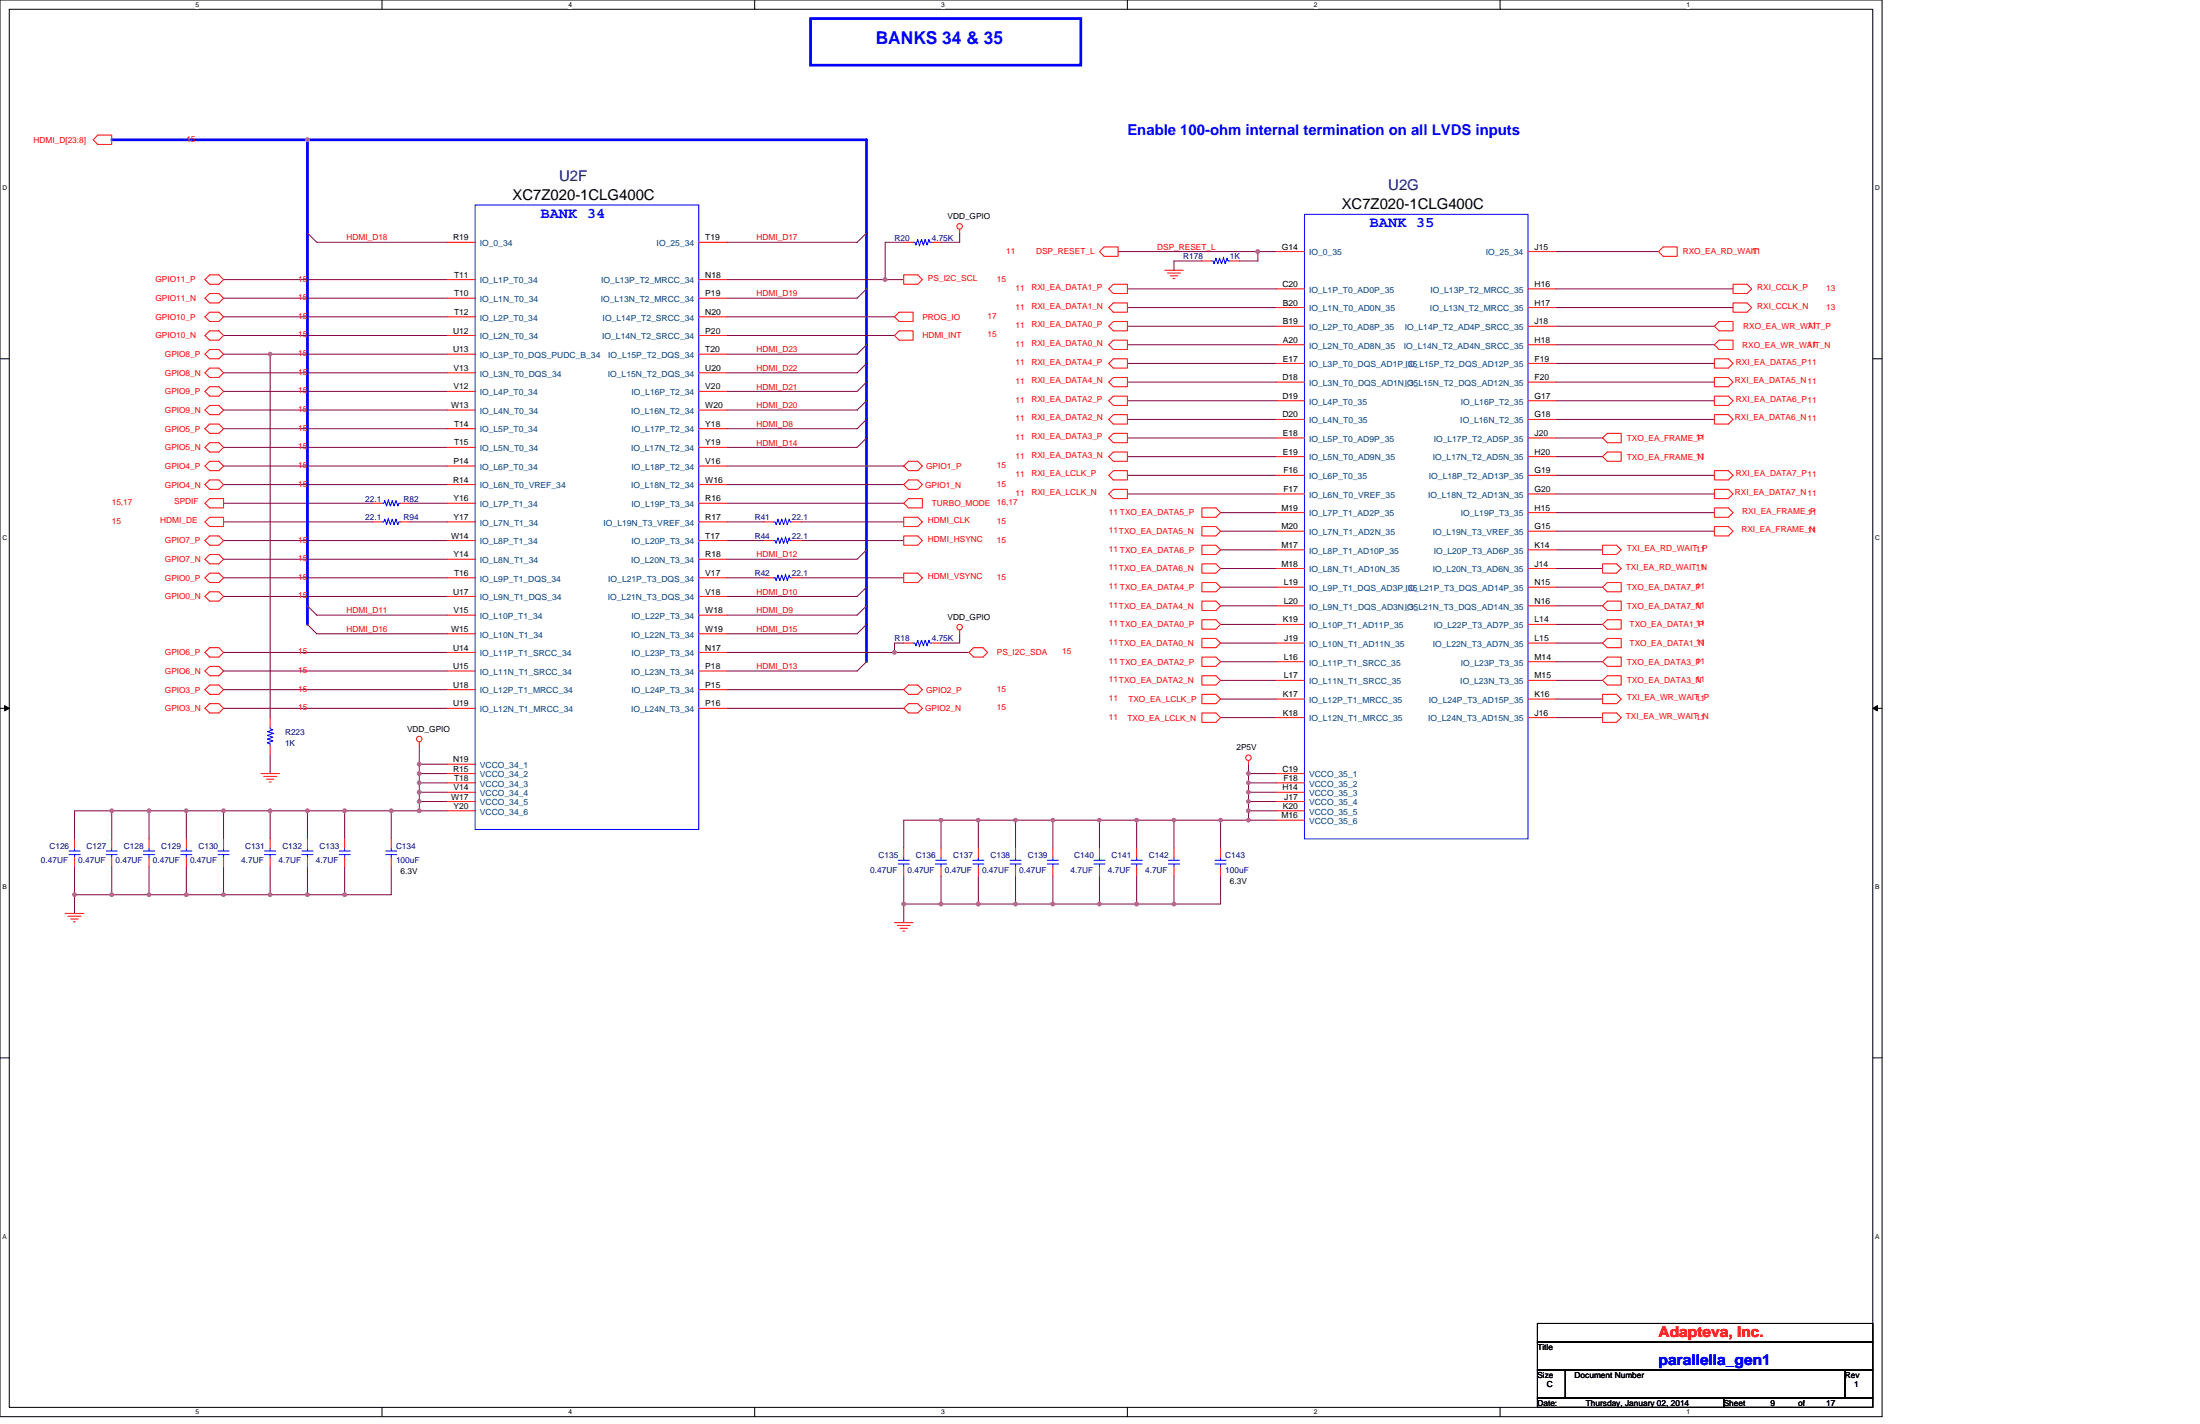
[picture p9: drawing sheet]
<svg xmlns="http://www.w3.org/2000/svg" width="432mm" height="279mm" viewBox="0 0 432 279" stroke-linecap="round" stroke-linejoin="round" font-family="sans-serif">
<path d="M0 0h369.4v278h-369.4zM1.8 1.8h365.8v274.3h-365.8z" fill="none" stroke="#000" stroke-width=".2"/>
<g fill="#fff">
<path d="M38.4 .2h.7v1.5h-.7z"/>
<path d="M38.4 276.3h.7v1.5h-.7z"/>
</g>
<path d="M75 0v1.8M75 276.1v1.9" fill="none" stroke="#000" stroke-width=".2"/>
<g fill="#fff">
<path d="M111.5 .2h.8v1.5h-.8z"/>
<path d="M111.5 276.3h.8v1.5h-.8z"/>
</g>
<path d="M148.1 0v1.8M148.1 276.1v1.9" fill="none" stroke="#000" stroke-width=".2"/>
<g fill="#fff">
<path d="M184.7 .2h.7v1.5h-.7z"/>
<path d="M184.7 276.3h.7v1.5h-.7z"/>
</g>
<path d="M221.3 0v1.8M221.3 276.1v1.9" fill="none" stroke="#000" stroke-width=".2"/>
<g fill="#fff">
<path d="M257.9 .2h.7v1.5h-.7z"/>
<path d="M257.9 276.3h.7v1.5h-.7z"/>
</g>
<path d="M294.4 0v1.8M294.4 276.1v1.9" fill="none" stroke="#000" stroke-width=".2"/>
<g fill="#fff">
<path d="M331 .2h.7v1.5h-.7z"/>
<path d="M331 276.3h.7v1.5h-.7z"/>
<path d="M.5 36.1h.9v1.5h-.9z"/>
<path d="M368 36.1h1v1.5h-1z"/>
<path d="M.5 104.7h.9v1.5h-.9z"/>
<path d="M368 104.7h1v1.5h-1z"/>
</g>
<path d="M0 70.4h1.8M367.6 70.4h1.8" fill="none" stroke="#000" stroke-width=".2"/>
<g fill="#fff">
<path d="M.5 173.3h.8v1.4h-.8z"/>
<path d="M368 173.3h.9v1.4h-.9z"/>
</g>
<path d="M0 139h1.8M367.6 139h1.8" fill="none" stroke="#000" stroke-width=".2"/>
<path d="M.9 138.5l.9 .5-.9 .5zM367.6 139l.9-.5v1z" fill="#000" stroke="#000" stroke-width=".2"/>
<g fill="#fff">
<path d="M.5 241.9h.8v1.4h-.8z"/>
<path d="M368 241.9h.9v1.4h-.9z"/>
</g>
<path d="M0 207.6h1.8M367.6 207.6h1.8M301.8 259.7h65.8v3.6h-65.8zM301.8 263.3h65.8v5.5h-65.8zM301.8 274.3h36.5v1.8h-36.5zM301.8 268.8h5.4v5.5h-5.4zM307.2 268.8h54.9v5.5h-54.9zM338.3 274.3h29.3v1.8h-29.3zM362.1 268.8h5.5v5.5h-5.5z" fill="none" stroke="#000" stroke-width=".2"/>
<path d="M159.1 3.6h53v9.2h-53zM21.9 27.4h38.4M60.3 27.4v95.1M60.3 27.4h109.8v102.4" fill="none" stroke="#00f" stroke-width=".53"/>
<g fill="none" stroke="#800040" stroke-width=".2">
<path d="M43.9 54.9h43.9M43.9 58.5h43.9M60.3 45.7l1.9 1.8h25.6M142.6 54.9h31.1M170.1 56.7l-1.9 1.8h-25.6M170.1 45.7l-1.9 1.8h-25.6M173.7 54.9h3.7M177.4 47.5h-3.7v7.4M188.4 45.7v1.8h-3.7M219.5 49.4h27.4v1.8h-3.7M221.3 56.7h29.2M235.9 51.2h-5.5v1.8"/>
<path d="M246.9 49.4h3.6M305.4 49.4h20.1M305.4 56.7h34.7M43.9 73.2h43.9M43.9 76.8h43.9M43.9 62.2h43.9M43.9 65.8h43.9M43.9 69.5h9.1M53 69.5h34.8M53 69.5v71.3M142.6 62.2h33M142.6 65.8h33"/>
<path d="M170.1 67.6l-1.9 1.9h-25.6M170.1 71.3l-1.9 1.9h-25.6M170.1 75l-1.9 1.8h-25.6M170.1 78.6l-1.9 1.9h-25.6M221.3 60.3h29.2M221.3 71.3h29.2M221.3 75h29.2M221.3 78.6h29.2M221.3 64h29.2M221.3 67.6h29.2M305.4 78.6h31.1M305.4 71.3h31.1"/>
<path d="M305.4 75h31.1M305.4 67.6h31.1M305.4 64h31.1M305.4 60.3h34.7M43.9 91.4h43.9M43.9 95.1h43.9M43.9 84.1h43.9M43.9 87.8h43.9M43.9 80.5h43.9M43.9 98.7h29.3M80.5 98.7h7.3M142.6 98.7h34.8"/>
<path d="M142.6 91.4h34.8M142.6 95.1h34.8M170.1 85.9l-1.9 1.9h-25.6M170.1 82.3l-1.9 1.8h-25.6M221.3 93.3h29.2M221.3 96.9h29.2M221.3 85.9h29.2M221.3 89.6h29.2M221.3 82.3h29.2M305.4 89.6h9.1M305.4 85.9h9.1M305.4 93.3h31.1"/>
<path d="M305.4 96.9h31.1M305.4 82.3h31.1M43.9 106.1h43.9M43.9 109.7h43.9M43.9 113.4h43.9M43.9 117h43.9M43.9 102.4h29.3M60.3 118.9l1.9 1.8h25.6M80.5 102.4h7.3M142.6 113.4h7.3M142.6 106.1h7.3M142.6 102.4h7.3"/>
<path d="M157.3 113.4h20.1M157.3 106.1h20.1M157.3 102.4h20.1M170.1 107.9l-1.9 1.8h-25.6M170.1 115.2l-1.9 1.8h-25.6M170.1 118.9l-1.9 1.8h-25.6M239.6 107.9h10.9M239.6 111.5h10.9M239.6 100.6h10.9M239.6 104.2h10.9M239.6 115.2h10.9M239.6 118.9h10.9"/>
<path d="M305.4 115.2h9.1M305.4 118.9h9.1M305.4 111.5h9.1M305.4 107.9h9.1M305.4 100.6h31.1M305.4 104.2h31.1M43.9 128h43.9M43.9 131.7h43.9M43.9 139h43.9M43.9 135.3h43.9M60.3 122.5l1.9 1.9h25.6M142.6 135.3h34.8"/>
<path d="M142.6 139h34.8M170.1 122.5l-1.9 1.9h-25.6M170.1 129.8l-1.9 1.9h-25.6M175.6 128h14.6M177.4 126.2h-1.8v1.8h-33M188.4 124.4v1.8h-3.7M239.6 129.8h10.9M239.6 133.5h10.9M239.6 137.2h10.9M239.6 122.5h10.9M239.6 126.2h10.9M305.4 129.8h9.1"/>
<path d="M305.4 133.5h9.1M305.4 137.2h9.1M305.4 126.2h9.1M305.4 122.5h9.1M21.9 159.1h7.4M21.9 159.1v5.5M21.9 159.1h-7.3v5.5M29.3 159.1v5.5M29.3 159.1h7.3M36.6 159.1v5.5M36.6 159.1h7.3M43.9 159.1v5.5"/>
<path d="M43.9 159.1h9.1M53 159.1h7.3M53 159.1v5.5M53 148.1v3.7M60.3 159.1h7.3M60.3 159.1v5.5M67.6 159.1h9.2M67.6 159.1v5.5M76.8 159.1h5.5M76.8 159.1v5.5M82.3 146.3v3.6M82.3 153.6v1.8"/>
<path d="M82.3 149.9h5.5M82.3 157.3h5.5M82.3 155.4h5.5M82.3 153.6h5.5M82.3 151.8h5.5M82.3 159.1h5.5M82.3 149.9v1.9M82.3 157.3v1.8M82.3 155.4v1.9M82.3 151.8v1.8M239.6 140.8h10.9M245 159.1h5.5"/>
<path d="M245 157.3h5.5M245 155.4h5.5M245 153.6h5.5M245 151.8h5.5M245 157.3v1.8M245 155.4v1.9M245 151.8v1.8M245 159.1v1.8M245 149.9v1.9M245 153.6v1.8M305.4 140.8h9.1M14.6 170.1v5.5"/>
<path d="M14.6 175.6v3.6M14.6 175.6h7.3M21.9 175.6h7.4M21.9 170.1v5.5M29.3 170.1v5.5M29.3 175.6h7.3M36.6 170.1v5.5h7.3M43.9 175.6h9.1M43.9 170.1v5.5M53 175.6h7.3M53 170.1v5.5M60.3 175.6h7.3"/>
<path d="M60.3 170.1v5.5M67.6 170.1v5.5M76.8 170.1v5.5h-9.2M177.4 177.4v3.6M177.4 177.4h7.3M177.4 171.9v5.5M184.7 160.9h-7.3v5.5M184.7 160.9v5.5M184.7 171.9v5.5M184.7 177.4h7.3M184.7 160.9h14.6M192 160.9v5.5"/>
<path d="M192 171.9v5.5M192 177.4h7.3M199.3 160.9v5.5M199.3 171.9v5.5M199.3 160.9h7.4v5.5M199.3 177.4h7.4M206.7 177.4h9.1M206.7 160.9h9.1M206.7 171.9v5.5M215.8 160.9v5.5M215.8 171.9v5.5M215.8 177.4h7.3"/>
<path d="M215.8 160.9h7.3M223.1 160.9h7.3M223.1 160.9v5.5M223.1 171.9v5.5M223.1 177.4h7.3M230.4 160.9h9.2M230.4 160.9v5.5M230.4 171.9v5.5M239.6 160.9h5.4M239.6 160.9v5.5M239.6 171.9v5.5h-9.2M245 160.9h5.5"/>
</g>
<g fill="#f0f" stroke="#f0f" stroke-width=".2">
<circle cx="14.6" cy="175.5" r=".35"/>
<circle cx="82.3" cy="151.8" r=".36"/>
<circle cx="82.3" cy="149.9" r=".36"/>
<circle cx="82.3" cy="159.1" r=".36"/>
<circle cx="82.3" cy="157.3" r=".36"/>
<circle cx="60.3" cy="159.1" r=".36"/>
<circle cx="53" cy="159.1" r=".36"/>
<circle cx="43.9" cy="159.1" r=".36"/>
<circle cx="36.6" cy="159.1" r=".36"/>
<circle cx="29.2" cy="159.1" r=".36"/>
<circle cx="21.9" cy="159.1" r=".36"/>
<circle cx="67.7" cy="175.5" r=".36"/>
<circle cx="60.3" cy="175.5" r=".35"/>
<circle cx="43.9" cy="175.5" r=".35"/>
<circle cx="36.6" cy="175.5" r=".36"/>
<circle cx="29.2" cy="175.5" r=".35"/>
<circle cx="21.9" cy="175.5" r=".36"/>
<circle cx="192" cy="177.4" r=".36"/>
<circle cx="184.7" cy="177.4" r=".36"/>
<circle cx="177.4" cy="177.4" r=".36"/>
<circle cx="245" cy="159.1" r=".36"/>
<circle cx="245" cy="157.3" r=".35"/>
<circle cx="245" cy="151.8" r=".35"/>
<circle cx="223.1" cy="160.9" r=".36"/>
<circle cx="239.6" cy="160.9" r=".35"/>
<circle cx="230.4" cy="160.9" r=".35"/>
<circle cx="199.3" cy="160.9" r=".35"/>
<circle cx="230.4" cy="177.4" r=".36"/>
<circle cx="223.1" cy="177.4" r=".36"/>
<circle cx="215.8" cy="177.4" r=".36"/>
<circle cx="206.6" cy="177.4" r=".36"/>
<circle cx="199.3" cy="177.4" r=".36"/>
<circle cx="245" cy="160.9" r=".35"/>
<circle cx="82.3" cy="155.4" r=".36"/>
<circle cx="82.3" cy="153.6" r=".36"/>
<circle cx="53" cy="175.5" r=".35"/>
<circle cx="76.8" cy="159.1" r=".36"/>
<circle cx="67.6" cy="159.1" r=".36"/>
<circle cx="245" cy="155.4" r=".36"/>
<circle cx="245" cy="153.6" r=".35"/>
<circle cx="192" cy="160.9" r=".36"/>
<circle cx="184.7" cy="160.9" r=".35"/>
<circle cx="215.8" cy="160.9" r=".35"/>
<circle cx="206.6" cy="160.9" r=".35"/>
<circle cx="175.5" cy="128" r=".36"/>
<circle cx="60.3" cy="27.4" r=".36"/>
<circle cx="53" cy="69.5" r=".35"/>
<circle cx="173.7" cy="54.8" r=".36"/>
<circle cx="246.9" cy="49.4" r=".36"/>
</g>
<g fill="none" stroke="#f00" stroke-width=".2">
<path d="M19.2 26.5h2.7v1.8h-2.7l-.9-.9zM40.2 54.9l.9-1h1.9l.9 1-.9 .9h-1.9zM40.2 58.5l.9-.9h1.9l.9 .9-.9 .9h-1.9zM87.8 54.9h5.5M87.8 58.5h5.5M87.8 47.5h5.5M137.2 54.9h5.4M137.2 58.5h5.4M137.2 47.5h5.4M177.4 47.5h1.8M177.4 53.9h2.7l.9 1-.9 .9h-2.7zM182.9 47.5h1.8"/>
<path d="M188.4 45v.7M215.8 49.4l.9-.9h2.8v1.8h-2.8zM217.6 56.7l.9-.9h2.8v1.8h-2.8zM228.6 53h3.6M229.2 53.6h2.5M229.7 54.1h1.5M230.2 54.7h.4M235.9 51.2h1.8M241.4 51.2h1.8M250.5 56.7h5.5M250.5 49.4h5.5M299.9 56.7h5.5"/>
<path d="M299.9 49.4h5.5M325.5 49.4l.9-.9h2.8v1.8h-2.8zM340.1 59.4h2.8l.9 .9-.9 1h-2.8zM340.1 55.8h2.8l.9 .9-.9 .9h-2.8zM40.2 69.5l.9-.9h1.9l.9 .9-.9 .9h-1.9zM40.2 73.2l.9-1h1.9l.9 1-.9 .9h-1.9zM40.2 76.8l.9-.9h1.9l.9 .9-.9 .9h-1.9zM40.2 62.2l.9-.9h1.9l.9 .9-.9 .9h-1.9zM40.2 65.8l.9-.9h1.9l.9 .9-.9 .9h-1.9zM87.8 62.2h5.5M87.8 69.5h5.5M87.8 76.8h5.5"/>
<path d="M87.8 65.8h5.5M87.8 73.2h5.5M137.2 62.2h5.4M137.2 69.5h5.4M137.2 76.8h5.4M137.2 65.8h5.4M137.2 73.2h5.4M175.6 62.2l.9-.9h2.7v1.8h-2.7zM176.5 64.9h2.7v1.8h-2.7l-.9-.9zM217.6 60.3l.9-.9h2.8v1.9h-2.8zM217.6 67.6l.9-.9h2.8v1.9h-2.8zM217.6 71.3l.9-.9h2.8v1.8h-2.8z"/>
<path d="M218.5 63.1h2.8v1.8h-2.8l-.9-.9zM218.5 74.1h2.8v1.8h-2.8l-.9-.9zM218.5 77.7h2.8v1.8h-2.8l-.9-.9zM250.5 64h5.5M250.5 71.3h5.5M250.5 78.6h5.5M250.5 60.3h5.5M250.5 67.6h5.5M250.5 75h5.5M299.9 64h5.5M299.9 71.3h5.5M299.9 78.6h5.5"/>
<path d="M299.9 60.3h5.5M299.9 67.6h5.5M299.9 75h5.5M336.5 77.7h2.7l.9 .9-.9 .9h-2.7zM336.5 70.4h2.7l.9 .9-.9 .9h-2.7zM336.5 74.1h2.7l.9 .9-.9 .9h-2.7zM336.5 67.6l.9-.9h2.7v1.9h-2.7zM337.4 63.1h2.7v1.8h-2.7l-.9-.9zM40.2 98.7l.9-.9h2.8v1.9h-2.8zM40.2 91.4l.9-.9h1.9l.9 .9-.9 1h-1.9zM40.2 95.1l.9-.9h1.9l.9 .9-.9 .9h-1.9zM40.2 84.1l.9-.9h1.9l.9 .9-.9 .9h-1.9z"/>
<path d="M40.2 87.8l.9-.9h1.9l.9 .9-.9 .9h-1.9zM40.2 80.5l.9-1h1.9l.9 1-.9 .9h-1.9zM73.2 98.7h1.8M78.6 98.7h1.9M87.8 84.1h5.5M87.8 91.4h5.5M87.8 98.7h5.5M87.8 80.5h5.5M87.8 87.8h5.5M87.8 95.1h5.5M137.2 84.1h5.4M137.2 91.4h5.4"/>
<path d="M137.2 98.7h5.4M137.2 80.5h5.4M137.2 87.8h5.4M137.2 95.1h5.4M177.4 95.1l.9-.9h1.8l.9 .9-.9 .9h-1.8zM177.4 98.7l.9-.9h2.7v1.9h-2.7zM178.3 90.5h1.8l.9 .9-.9 1h-1.8l-.9-1zM217.6 93.3l.9-.9h2.8v1.8h-2.8zM217.6 96.9l.9-.9h2.8v1.8h-2.8zM217.6 85.9l.9-.9h2.8v1.9h-2.8zM217.6 89.6l.9-.9h2.8v1.8h-2.8zM218.5 81.4h2.8v1.8h-2.8l-.9-.9z"/>
<path d="M235.9 99.7h2.8l.9 .9-.9 .9h-2.8zM250.5 85.9h5.5M250.5 93.3h5.5M250.5 82.3h5.5M250.5 89.6h5.5M250.5 96.9h5.5M299.9 85.9h5.5M299.9 93.3h5.5M299.9 82.3h5.5M299.9 89.6h5.5M299.9 96.9h5.5M314.5 85.9l1-.9h2.7v1.9h-2.7z"/>
<path d="M314.5 89.6l1-.9h2.7v1.8h-2.7zM336.5 99.7h2.7l.9 .9-.9 .9h-2.7zM336.5 92.4h2.7l.9 .9-.9 .9h-2.7zM336.5 96h2.7l.9 .9-.9 .9h-2.7zM336.5 81.4h2.7l.9 .9-.9 .9h-2.7zM40.2 102.4l.9-.9h2.8v1.8h-2.8zM40.2 113.4l.9-.9h1.9l.9 .9-.9 .9h-1.9zM40.2 117l.9-.9h1.9l.9 .9-.9 .9h-1.9zM40.2 106.1l.9-.9h1.9l.9 .9-.9 .9h-1.9zM40.2 109.7l.9-.9h1.9l.9 .9-.9 .9h-1.9zM73.2 102.4h1.8M78.6 102.4h1.9"/>
<path d="M87.8 106.1h5.5M87.8 113.4h5.5M87.8 102.4h5.5M87.8 109.7h5.5M87.8 117h5.5M137.2 106.1h5.4M137.2 113.4h5.4M137.2 102.4h5.4M137.2 109.7h5.4M137.2 117h5.4M149.9 113.4h1.9M149.9 106.1h1.9"/>
<path d="M149.9 102.4h1.9M155.4 113.4h1.9M155.4 106.1h1.9M155.4 102.4h1.9M177.4 112.5h2.7l.9 .9-.9 .9h-2.7zM177.4 105.2h2.7l.9 .9-.9 .9h-2.7zM177.4 101.5h2.7l.9 .9-.9 .9h-2.7zM235.9 107h2.8l.9 .9-.9 .9h-2.8zM235.9 110.6h2.8l.9 .9-.9 1h-2.8zM235.9 103.3h2.8l.9 .9-.9 1h-2.8zM235.9 114.3h2.8l.9 .9-.9 .9h-2.8zM235.9 117.9h2.8l.9 1-.9 .9h-2.8z"/>
<path d="M250.5 100.6h5.5M250.5 107.9h5.5M250.5 115.2h5.5M250.5 104.2h5.5M250.5 111.5h5.5M250.5 118.9h5.5M299.9 100.6h5.5M299.9 107.9h5.5M299.9 115.2h5.5M299.9 104.2h5.5M299.9 111.5h5.5M299.9 118.9h5.5"/>
<path d="M314.5 107h2.8l.9 .9-.9 .9h-2.8zM314.5 110.6h2.8l.9 .9-.9 1h-2.8zM314.5 115.2l1-.9h2.7v1.8h-2.7zM314.5 118.9l1-1h2.7v1.9h-2.7zM336.5 103.3h2.7l.9 .9-.9 1h-2.7zM40.2 128l.9-.9h1.9l.9 .9-.9 .9h-1.9zM40.2 131.7l.9-1h1.9l.9 1-.9 .9h-1.9zM40.2 135.3l.9-.9h1.9l.9 .9-.9 .9h-1.9zM40.2 139l.9-.9h1.9l.9 .9-.9 .9h-1.9zM87.8 120.7h5.5M87.8 128h5.5M87.8 135.3h5.5"/>
<path d="M87.8 124.4h5.5M87.8 131.7h5.5M87.8 139h5.5M137.2 120.7h5.4M137.2 128h5.4M137.2 135.3h5.4M137.2 124.4h5.4M137.2 131.7h5.4M137.2 139h5.4M177.4 135.3l.9-.9h1.8l.9 .9-.9 .9h-1.8zM177.4 139l.9-.9h1.8l.9 .9-.9 .9h-1.8zM177.4 126.2h1.8"/>
<path d="M182.9 126.2h1.8M188.4 123.6v.8M191.1 127.1h1.8l.9 .9-.9 .9h-1.8l-.9-.9zM235.9 128.9h2.8l.9 .9-.9 .9h-2.8zM235.9 132.6h2.8l.9 .9-.9 .9h-2.8zM235.9 121.6h2.8l.9 .9-.9 .9h-2.8zM235.9 125.3h2.8l.9 .9-.9 .9h-2.8zM235.9 136.2h2.8l.9 1-.9 .9h-2.8zM235.9 139.9h2.8l.9 .9-.9 .9h-2.8zM250.5 122.5h5.5M250.5 129.8h5.5M250.5 137.2h5.5"/>
<path d="M250.5 126.2h5.5M250.5 133.5h5.5M299.9 122.5h5.5M299.9 129.8h5.5M299.9 137.2h5.5M299.9 126.2h5.5M299.9 133.5h5.5M314.5 136.2h2.8l.9 1-.9 .9h-2.8zM314.5 139.9h2.8l.9 .9-.9 .9h-2.8zM314.5 129.8l1-.9h2.7v1.8h-2.7zM314.5 133.5l1-.9h2.7v1.8h-2.7zM314.5 122.5l1-.9h2.7v1.8h-2.7z"/>
<path d="M314.5 126.2l1-.9h2.7v1.8h-2.7zM51.2 151.8h3.7M51.8 152.3h2.5M52.3 152.9h1.5M52.9 153.4h.3M53 140.8v1.8M53 146.3v1.8M82.3 145.6v.7M87.8 149.9h5.5M87.8 151.8h5.5M87.8 153.6h5.5M87.8 155.4h5.5"/>
<path d="M87.8 157.3h5.5M87.8 159.1h5.5M245 149.2v.7M250.5 140.8h5.5M250.5 151.8h5.5M250.5 153.6h5.5M250.5 155.4h5.5M250.5 157.3h5.5M250.5 159.1h5.5M299.9 140.8h5.5M12.8 179.2h3.6M13.3 179.8h2.6"/>
<path d="M14.6 164.6v1.8M14.6 168.2v1.9M21.9 164.6v1.8M21.9 168.2v1.9M29.3 164.6v1.8M29.3 168.2v1.9M36.6 164.6v1.8M36.6 168.2v1.9M43.9 164.6v1.8M43.9 168.2v1.9M53 164.6v1.8M53 168.2v1.9"/>
<path d="M60.3 164.6v1.8M60.3 168.2v1.9M67.6 164.6v1.8M67.6 168.2v1.9M76.8 164.6v1.8M76.8 168.2v1.9M177.4 166.4v1.8M177.4 170.1v1.8M184.7 166.4v1.8M184.7 170.1v1.8M192 166.4v1.8M192 170.1v1.8"/>
<path d="M199.3 166.4v1.8M199.3 170.1v1.8M206.7 166.4v1.8M206.7 170.1v1.8M215.8 166.4v1.8M215.8 170.1v1.8M223.1 166.4v1.8M223.1 170.1v1.8M230.4 166.4v1.8M230.4 170.1v1.8M239.6 166.4v1.8M239.6 170.1v1.8"/>
<path d="M250.5 160.9h5.5M13.9 180.3h1.4M14.4 180.9h.4M175.6 181h3.6M176.1 181.6h2.6M176.7 182.1h1.4M177.2 182.7h.4"/>
<circle cx="188.3" cy="44.4" r=".54"/>
<circle cx="188.3" cy="123" r=".54"/>
<circle cx="82.3" cy="145" r=".54"/>
<circle cx="245" cy="148.7" r=".54"/>
</g>
<g fill="none" stroke="#00f" stroke-width=".2">
<path d="M93.3 40.2h43.9v122.6h-43.9zM179.2 47.5h.4l.2 .6 .3-1.1 .4 1.3M182.9 47.5h-.4l-.2-.5-.4 1.1-.3-1.1-.4 1.1-.3-1.1-.4 1.1M240.1 50.5l.4 1.3 .3-1.1 .2 .5h.4M240.1 50.7l-.3 1.1-.4-1.1-.4 1.1-.3-1.1-.4 1.1-.2-.6h-.4M256 42.1h43.9v122.5h-43.9zM76.2 98.2l.4 1.1 .4-1.1 .3 1.1 .4-1.1 .4 1.1 .2-.6h.3M76.2 98l-.3 1.3-.4-1.1-.2 .5h-.3M76.2 101.9l.4 1.1 .4-1.1 .3 1.1 .4-1.1 .4 1.1 .2-.6h.3M76.2 101.7l-.3 1.3-.4-1.1-.2 .5h-.3M154.2 112.8l-.4 1.1-.4-1.1-.3 1.1-.4-1.1-.4 1.1-.2-.5h-.3M154.2 105.5l-.4 1.1-.4-1.1-.3 1.1-.4-1.1-.4 1.1-.2-.5h-.3"/>
<path d="M154.2 101.9l-.4 1.1-.4-1.1-.3 1.1-.4-1.1-.4 1.1-.2-.6h-.3M154.2 112.6l.3 1.3 .4-1.1 .2 .6h.3M154.2 105.3l.3 1.3 .4-1.1 .2 .6h.3M154.2 101.7l.3 1.3 .4-1.1 .2 .5h.3M179.2 126.2h.4l.2 .5 .3-1.1 .4 1.3M182.9 126.2h-.4l-.2-.6-.4 1.1-.3-1.1-.4 1.1-.3-1.1-.4 1.1M53 142.6v.4l.6 .2-1.1 .4 1.3 .3M53.6 143.9l-1.1 .4 1.1 .4-1.1 .3 1.1 .4-1.1 .4 .5 .1v.4M13.5 167h2.2M13.5 167.7h2.2M14.6 166.4v.6M14.6 167.7v.5"/>
<path d="M20.8 167h2.2M20.8 167.7h2.2M21.9 166.4v.6M21.9 167.7v.5M28.2 167.7h2.2M28.2 167h2.2M29.3 167.7v.5M29.3 166.4v.6M35.5 167h2.2M35.5 167.7h2.2M36.6 166.4v.6M36.6 167.7v.5"/>
<path d="M42.8 167.7h2.2M42.8 167h2.2M43.9 167.7v.5M43.9 166.4v.6M51.9 167h2.2M51.9 167.7h2.2M53 166.4v.6M53 167.7v.5M59.2 167h2.2M59.2 167.7h2.2M60.3 166.4v.6M60.3 167.7v.5"/>
<path d="M66.6 167.7h2.1M66.6 167h2.1M67.6 166.4v.6M67.6 167.7v.5M75.7 167h2.2M75.7 167.7h2.2M76.8 166.4v.6M76.8 167.7v.5M176.3 169.5h2.2M176.3 168.8h2.2M177.4 168.2v.6M177.4 169.5v.6"/>
<path d="M183.6 169.5h2.2M183.6 168.8h2.2M184.7 168.2v.6M184.7 169.5v.6M190.9 169.5h2.2M190.9 168.8h2.2M192 168.2v.6M192 169.5v.6M198.2 169.5h2.2M198.2 168.8h2.2M199.3 168.2v.6M199.3 169.5v.6"/>
<path d="M205.5 169.5h2.3M205.5 168.8h2.3M206.7 168.2v.6M206.7 169.5v.6M214.7 169.5h2.2M214.7 168.8h2.2M215.8 168.2v.6M215.8 169.5v.6M222 169.5h2.2M222 168.8h2.2M223.1 168.2v.6M223.1 169.5v.6"/>
<path d="M229.3 169.5h2.2M229.3 168.8h2.2M230.4 168.2v.6M230.4 169.5v.6M238.5 168.8h2.2M238.5 169.5h2.2M239.6 168.2v.6M239.6 169.5v.6"/>
</g>
<text font-size="3.5" fill="#00f" x="171.9" y="8.7">BANKS 34 &amp; 35</text>
<g font-size="2.9" fill="#00f">
<text x="221.3" y="26.5">Enable 100-ohm internal termination on all LVDS inputs</text>
<text x="106.1" y="42.7">BANK 34</text>
<text x="268.8" y="44.5">BANK 35</text>
<text x="325.5" y="267.9">parallella_gen1</text>
</g>
<g font-size="2.9" fill="#000080">
<text x="109.7" y="35.5">U2F</text>
<text x="272.5" y="37.4">U2G</text>
</g>
<g font-size="2.9">
<text x="100.6" y="39.2">XC7Z020-1CLG400C</text>
<text x="263.3" y="41">XC7Z020-1CLG400C</text>
</g>
<text font-size="2.9" fill="#f00" x="325.5" y="262.4">Adapteva, Inc.</text>
<g font-size="1.7">
<text x="88.9" y="47.2">R19</text>
<text x="138.4" y="47.2">T19</text>
<text x="251.6" y="49">G14</text>
<text x="301.2" y="49">J15</text>
<text x="89.1" y="54.5">T11</text>
<text x="89.1" y="58.1">T10</text>
<text x="138.4" y="58.1">P19</text>
<text x="138.4" y="54.5">N18</text>
<text x="251.7" y="56.3">C20</text>
<text x="251.8" y="60">B20</text>
<text x="301.2" y="60">H17</text>
<text x="301.2" y="56.3">H16</text>
<text x="88.9" y="65.4">U12</text>
<text x="89.1" y="61.8">T12</text>
<text x="138.4" y="61.8">N20</text>
<text x="138.4" y="65.4">P20</text>
<text x="251.8" y="63.6">B19</text>
<text x="301.2" y="63.6">J18</text>
<text x="88.9" y="69.1">U13</text>
<text x="138.4" y="69.1">T20</text>
<text x="251.8" y="70.9">E17</text>
<text x="251.8" y="67.3">A20</text>
<text x="301.2" y="70.9">F19</text>
<text x="301.2" y="67.3">H18</text>
<text x="89" y="76.4">V12</text>
<text x="89" y="72.8">V13</text>
<text x="138.4" y="72.8">U20</text>
<text x="138.4" y="76.4">V20</text>
<text x="251.7" y="74.6">D18</text>
<text x="301.2" y="74.6">F20</text>
<text x="88.5" y="80.1">W13</text>
<text x="89.1" y="83.7">T14</text>
<text x="138.4" y="80.1">W20</text>
<text x="138.4" y="83.7">Y18</text>
<text x="251.7" y="78.3">D19</text>
<text x="251.7" y="81.9">D20</text>
<text x="301.2" y="81.9">G18</text>
<text x="301.2" y="78.3">G17</text>
<text x="89.1" y="87.4">T15</text>
<text x="138.4" y="87.4">Y19</text>
<text x="251.8" y="85.6">E18</text>
<text x="251.8" y="89.2">E19</text>
<text x="301.2" y="85.6">J20</text>
<text x="301.2" y="89.2">H20</text>
<text x="88.9" y="94.7">R14</text>
<text x="89" y="91.1">P14</text>
<text x="138.4" y="94.7">W16</text>
<text x="138.4" y="91.1">V16</text>
<text x="251.9" y="92.9">F16</text>
<text x="301.2" y="92.9">G19</text>
<text x="89" y="98.4">Y16</text>
<text x="138.4" y="98.4">R16</text>
<text x="251.5" y="100.2">M19</text>
<text x="251.9" y="96.5">F17</text>
<text x="301.2" y="96.5">G20</text>
<text x="301.2" y="100.2">H15</text>
<text x="88.5" y="105.7">W14</text>
<text x="89" y="102">Y17</text>
<text x="138.4" y="102">R17</text>
<text x="138.4" y="105.7">T17</text>
<text x="251.5" y="107.5">M17</text>
<text x="251.5" y="103.8">M20</text>
<text x="301.2" y="107.5">K14</text>
<text x="301.2" y="103.8">G15</text>
<text x="89" y="109.3">Y14</text>
<text x="89.1" y="113">T16</text>
<text x="138.4" y="109.3">R18</text>
<text x="138.4" y="113">V17</text>
<text x="251.5" y="111.2">M18</text>
<text x="301.2" y="111.2">J14</text>
<text x="88.9" y="116.6">U17</text>
<text x="138.4" y="116.6">V18</text>
<text x="252" y="114.8">L19</text>
<text x="252" y="118.5">L20</text>
<text x="301.2" y="114.8">N15</text>
<text x="301.2" y="118.5">N16</text>
<text x="88.5" y="124">W15</text>
<text x="89" y="120.3">V15</text>
<text x="138.4" y="124">W19</text>
<text x="138.4" y="120.3">W18</text>
<text x="251.8" y="122.1">K19</text>
<text x="252.1" y="125.8">J19</text>
<text x="301.2" y="122.1">L14</text>
<text x="301.2" y="125.8">L15</text>
<text x="88.9" y="127.6">U14</text>
<text x="88.9" y="131.3">U15</text>
<text x="138.4" y="131.3">P18</text>
<text x="138.4" y="127.6">N17</text>
<text x="252" y="129.5">L16</text>
<text x="301.2" y="129.5">M14</text>
<text x="88.9" y="134.9">U18</text>
<text x="138.4" y="134.9">P15</text>
<text x="251.8" y="136.8">K17</text>
<text x="252" y="133.1">L17</text>
<text x="301.2" y="136.8">K16</text>
<text x="301.2" y="133.1">M15</text>
<text x="88.9" y="138.6">U19</text>
<text x="138.4" y="138.6">P16</text>
<text x="251.8" y="140.4">K18</text>
<text x="301.2" y="140.4">J16</text>
<text x="88.9" y="149.6">N19</text>
<text x="88.9" y="151.4">R15</text>
<text x="89" y="155.1">V14</text>
<text x="89.1" y="153.2">T18</text>
<text x="251.7" y="151.4">C19</text>
<text x="251.7" y="155.1">H14</text>
<text x="251.9" y="153.2">F18</text>
<text x="88.5" y="156.9">W17</text>
<text x="89" y="158.7">Y20</text>
<text x="251.5" y="160.5">M16</text>
<text x="251.8" y="158.7">K20</text>
<text x="252.1" y="156.9">J17</text>
</g>
<g font-size="1.7" fill="#004080">
<text x="94.2" y="48.3">IO_0_34</text>
<text x="128.9" y="48.3">IO_25_34</text>
<text x="256.9" y="50.1">IO_0_35</text>
<text x="291.6" y="50.1">IO_25_34</text>
<text x="94.2" y="55.6">IO_L1P_T0_34</text>
<text x="94.2" y="59.2">IO_L1N_T0_34</text>
<text x="117.9" y="59.2">IO_L13N_T2_MRCC_34</text>
<text x="118" y="55.6">IO_L13P_T2_MRCC_34</text>
<text x="256.9" y="57.4">IO_L1P_T0_AD0P_35</text>
<text x="280.8" y="57.4">IO_L13P_T2_MRCC_35</text>
<text x="94.2" y="62.9">IO_L2P_T0_34</text>
<text x="118.3" y="62.9">IO_L14P_T2_SRCC_34</text>
<text x="256.9" y="64.7">IO_L2P_T0_AD8P_35</text>
<text x="256.9" y="61.1">IO_L1N_T0_AD0N_35</text>
<text x="275.7" y="64.7">IO_L14P_T2_AD4P_SRCC_35</text>
<text x="280.7" y="61.1">IO_L13N_T2_MRCC_35</text>
<text x="94.2" y="70.2">IO_L3P_T0_DQS_PUDC_B_34</text>
<text x="94.2" y="66.6">IO_L2N_T0_34</text>
<text x="118.2" y="66.6">IO_L14N_T2_SRCC_34</text>
<text x="119.4" y="70.2">IO_L15P_T2_DQS_34</text>
<text x="256.9" y="68.4">IO_L2N_T0_AD8N_35</text>
<text x="275.5" y="68.4">IO_L14N_T2_AD4N_SRCC_35</text>
<text x="94.2" y="77.5">IO_L4P_T0_34</text>
<text x="94.2" y="73.9">IO_L3N_T0_DQS_34</text>
<text x="119.3" y="73.9">IO_L15N_T2_DQS_34</text>
<text x="124" y="77.5">IO_L16P_T2_34</text>
<text x="256.9" y="72.1">IO_L3P_T0_DQS_AD1P_35</text>
<text x="256.9" y="75.7">IO_L3N_T0_DQS_AD1N_35</text>
<text x="275.7" y="75.7">IO_L15N_T2_DQS_AD12N_35</text>
<text x="275.9" y="72.1">IO_L15P_T2_DQS_AD12P_35</text>
<text x="94.2" y="81.2">IO_L4N_T0_34</text>
<text x="123.9" y="81.2">IO_L16N_T2_34</text>
<text x="256.9" y="79.4">IO_L4P_T0_35</text>
<text x="256.9" y="83">IO_L4N_T0_35</text>
<text x="286.6" y="83">IO_L16N_T2_35</text>
<text x="286.7" y="79.4">IO_L16P_T2_35</text>
<text x="94.2" y="84.9">IO_L5P_T0_34</text>
<text x="94.2" y="88.5">IO_L5N_T0_34</text>
<text x="123.9" y="88.5">IO_L17N_T2_34</text>
<text x="124" y="84.9">IO_L17P_T2_34</text>
<text x="256.9" y="86.7">IO_L5P_T0_AD9P_35</text>
<text x="281.4" y="86.7">IO_L17P_T2_AD5P_35</text>
<text x="94.2" y="92.2">IO_L6P_T0_34</text>
<text x="94.2" y="95.8">IO_L6N_T0_VREF_34</text>
<text x="123.9" y="95.8">IO_L18N_T2_34</text>
<text x="124" y="92.2">IO_L18P_T2_34</text>
<text x="256.9" y="94">IO_L6P_T0_35</text>
<text x="256.9" y="90.3">IO_L5N_T0_AD9N_35</text>
<text x="280.5" y="94">IO_L18P_T2_AD13P_35</text>
<text x="281.2" y="90.3">IO_L17N_T2_AD5N_35</text>
<text x="94.2" y="99.5">IO_L7P_T1_34</text>
<text x="124" y="99.5">IO_L19P_T3_34</text>
<text x="256.9" y="101.3">IO_L7P_T1_AD2P_35</text>
<text x="256.9" y="97.7">IO_L6N_T0_VREF_35</text>
<text x="280.3" y="97.7">IO_L18N_T2_AD13N_35</text>
<text x="286.7" y="101.3">IO_L19P_T3_35</text>
<text x="94.2" y="106.8">IO_L8P_T1_34</text>
<text x="94.2" y="103.1">IO_L7N_T1_34</text>
<text x="118.5" y="103.1">IO_L19N_T3_VREF_34</text>
<text x="124" y="106.8">IO_L20P_T3_34</text>
<text x="256.9" y="105">IO_L7N_T1_AD2N_35</text>
<text x="281.2" y="105">IO_L19N_T3_VREF_35</text>
<text x="94.2" y="110.5">IO_L8N_T1_34</text>
<text x="123.9" y="110.5">IO_L20N_T3_34</text>
<text x="256.9" y="108.6">IO_L8P_T1_AD10P_35</text>
<text x="256.9" y="112.3">IO_L8N_T1_AD10N_35</text>
<text x="281.2" y="112.3">IO_L20N_T3_AD6N_35</text>
<text x="281.4" y="108.6">IO_L20P_T3_AD6P_35</text>
<text x="94.2" y="114.1">IO_L9P_T1_DQS_34</text>
<text x="94.2" y="117.8">IO_L9N_T1_DQS_34</text>
<text x="119.3" y="117.8">IO_L21N_T3_DQS_34</text>
<text x="119.4" y="114.1">IO_L21P_T3_DQS_34</text>
<text x="256.9" y="116">IO_L9P_T1_DQS_AD3P_35</text>
<text x="256.9" y="119.6">IO_L9N_T1_DQS_AD3N_35</text>
<text x="275.7" y="119.6">IO_L21N_T3_DQS_AD14N_35</text>
<text x="275.9" y="116">IO_L21P_T3_DQS_AD14P_35</text>
<text x="94.2" y="121.4">IO_L10P_T1_34</text>
<text x="94.2" y="125.1">IO_L10N_T1_34</text>
<text x="123.9" y="125.1">IO_L22N_T3_34</text>
<text x="124" y="121.4">IO_L22P_T3_34</text>
<text x="256.9" y="123.3">IO_L10P_T1_AD11P_35</text>
<text x="281.4" y="123.3">IO_L22P_T3_AD7P_35</text>
<text x="94.2" y="128.8">IO_L11P_T1_SRCC_34</text>
<text x="124" y="128.8">IO_L23P_T3_34</text>
<text x="256.9" y="130.6">IO_L11P_T1_SRCC_35</text>
<text x="256.9" y="126.9">IO_L10N_T1_AD11N_35</text>
<text x="281.2" y="126.9">IO_L22N_T3_AD7N_35</text>
<text x="286.7" y="130.6">IO_L23P_T3_35</text>
<text x="94.2" y="136.1">IO_L12P_T1_MRCC_34</text>
<text x="94.2" y="132.4">IO_L11N_T1_SRCC_34</text>
<text x="123.9" y="132.4">IO_L23N_T3_34</text>
<text x="124" y="136.1">IO_L24P_T3_34</text>
<text x="256.9" y="137.9">IO_L12P_T1_MRCC_35</text>
<text x="256.9" y="134.2">IO_L11N_T1_SRCC_35</text>
<text x="280.5" y="137.9">IO_L24P_T3_AD15P_35</text>
<text x="286.6" y="134.2">IO_L23N_T3_35</text>
<text x="94.2" y="139.7">IO_L12N_T1_MRCC_34</text>
<text x="123.9" y="139.7">IO_L24N_T3_34</text>
<text x="256.9" y="141.5">IO_L12N_T1_MRCC_35</text>
<text x="280.3" y="141.5">IO_L24N_T3_AD15N_35</text>
<text x="94.2" y="150.7">VCCO_34_1</text>
<text x="94.2" y="152.5">VCCO_34_2</text>
<text x="94.2" y="154.3">VCCO_34_3</text>
<text x="256.9" y="152.5">VCCO_35_1</text>
<text x="256.9" y="154.3">VCCO_35_2</text>
<text x="94.2" y="156.2">VCCO_34_4</text>
<text x="94.2" y="158">VCCO_34_5</text>
<text x="94.2" y="159.8">VCCO_34_6</text>
<text x="256.9" y="156.2">VCCO_35_3</text>
<text x="256.9" y="158">VCCO_35_4</text>
<text x="256.9" y="159.8">VCCO_35_5</text>
<text x="256.9" y="161.7">VCCO_35_6</text>
</g>
<g font-size="1.6" fill="#f00">
<text x="6.6" y="28">HDMI_D[23:8]</text>
<text x="36.6" y="27.8">15</text>
<text x="68" y="47.2">HDMI_D18</text>
<text x="148.5" y="47.2">HDMI_D17</text>
<text x="197.5" y="49.8">11</text>
<text x="203.3" y="49.9">DSP_RESET_L</text>
<text x="227.1" y="49">DSP_RESET_L</text>
<text x="330.3" y="49.9">RXO_EA_RD_WAIT</text>
<text x="343.8" y="49.8">11</text>
<text x="30.5" y="55.4">GPIO11_P</text>
<text x="30.5" y="59.1">GPIO11_N</text>
<text x="58.5" y="55.2">15</text>
<text x="58.5" y="58.9">15</text>
<text x="148.5" y="58.1">HDMI_D19</text>
<text x="182.1" y="55.1">PS_I2C_SCL</text>
<text x="195.7" y="55.2">15</text>
<text x="199.3" y="57.1">11</text>
<text x="202.4" y="56.9">RXI_EA_DATA1_P</text>
<text x="344.9" y="56.9">RXI_CCLK_P</text>
<text x="358.4" y="57.1">13</text>
<text x="30.5" y="62.7">GPIO10_P</text>
<text x="58.5" y="62.5">15</text>
<text x="181" y="62.7">PROG_IO</text>
<text x="193.8" y="62.5">17</text>
<text x="199.3" y="60.7">11</text>
<text x="199.3" y="64.4">11</text>
<text x="202.4" y="60.5">RXI_EA_DATA1_N</text>
<text x="202.4" y="64.2">RXI_EA_DATA0_P</text>
<text x="342.2" y="64.6">RXO_EA_WR_WAIT_P</text>
<text x="344.9" y="60.5">RXI_CCLK_N</text>
<text x="354.8" y="64.4">11</text>
<text x="358.4" y="60.7">13</text>
<text x="30.5" y="66.4">GPIO10_N</text>
<text x="32.4" y="70.1">GPIO8_P</text>
<text x="58.5" y="66.2">15</text>
<text x="58.5" y="69.9">15</text>
<text x="148.5" y="69.1">HDMI_D23</text>
<text x="181" y="66.4">HDMI_INT</text>
<text x="193.8" y="66.2">15</text>
<text x="199.3" y="68.1">11</text>
<text x="199.3" y="71.7">11</text>
<text x="202.4" y="67.9">RXI_EA_DATA0_N</text>
<text x="202.4" y="71.5">RXI_EA_DATA4_P</text>
<text x="340.7" y="71.5">RXI_EA_DATA5_P11</text>
<text x="342" y="68.2">RXO_EA_WR_WAIT_N</text>
<text x="354.8" y="68.1">11</text>
<text x="32.4" y="73.7">GPIO8_N</text>
<text x="32.4" y="77.4">GPIO9_P</text>
<text x="58.5" y="73.5">15</text>
<text x="58.5" y="77.2">15</text>
<text x="148.5" y="72.8">HDMI_D22</text>
<text x="148.5" y="76.4">HDMI_D21</text>
<text x="199.3" y="75.4">11</text>
<text x="202.4" y="75.2">RXI_EA_DATA4_N</text>
<text x="340.5" y="75.2">RXI_EA_DATA5_N11</text>
<text x="32.4" y="81">GPIO9_N</text>
<text x="58.5" y="80.8">15</text>
<text x="148.5" y="80.1">HDMI_D20</text>
<text x="148.5" y="83.8">HDMI_D8</text>
<text x="199.3" y="79">11</text>
<text x="199.3" y="82.7">11</text>
<text x="202.4" y="78.8">RXI_EA_DATA2_P</text>
<text x="202.4" y="82.5">RXI_EA_DATA2_N</text>
<text x="340.5" y="82.5">RXI_EA_DATA6_N11</text>
<text x="340.7" y="78.8">RXI_EA_DATA6_P11</text>
<text x="32.4" y="84.7">GPIO5_P</text>
<text x="32.4" y="88.3">GPIO5_N</text>
<text x="58.5" y="84.5">15</text>
<text x="58.5" y="88.2">15</text>
<text x="148.5" y="87.4">HDMI_D14</text>
<text x="199.3" y="86.3">11</text>
<text x="199.3" y="90">11</text>
<text x="202.4" y="86.1">RXI_EA_DATA3_P</text>
<text x="202.4" y="89.8">RXI_EA_DATA3_N</text>
<text x="319.3" y="86.5">TXO_EA_FRAME_P</text>
<text x="332.8" y="86.3">11</text>
<text x="332.8" y="90">11</text>
<text x="32.4" y="92">GPIO4_P</text>
<text x="32.4" y="95.7">GPIO4_N</text>
<text x="58.5" y="91.8">15</text>
<text x="58.5" y="95.5">15</text>
<text x="181.6" y="95.7">GPIO1_N</text>
<text x="181.8" y="92">GPIO1_P</text>
<text x="195.7" y="91.8">15</text>
<text x="195.7" y="95.5">15</text>
<text x="199.3" y="93.6">11</text>
<text x="202.4" y="93.5">RXI_EA_LCLK_P</text>
<text x="319.3" y="90.2">TXO_EA_FRAME_N</text>
<text x="340.7" y="93.5">RXI_EA_DATA7_P11</text>
<text x="21.9" y="99.1">15,17</text>
<text x="34.2" y="99">SPDIF</text>
<text x="182.9" y="99.3">TURBO_MODE</text>
<text x="195.7" y="99.1">16,17</text>
<text x="199.3" y="97.3">11</text>
<text x="202.4" y="97.1">RXI_EA_LCLK_N</text>
<text x="217.6" y="101">11 TXO_EA_DATA5_P</text>
<text x="340.5" y="97.1">RXI_EA_DATA7_N11</text>
<text x="342" y="100.8">RXI_EA_FRAME_P</text>
<text x="354.8" y="101">11</text>
<text x="21.9" y="102.8">15</text>
<text x="31.5" y="102.6">HDMI_DE</text>
<text x="32.4" y="106.6">GPIO7_P</text>
<text x="58.5" y="106.4">15</text>
<text x="182.1" y="106.3">HDMI_HSYNC</text>
<text x="182.1" y="102.6">HDMI_CLK</text>
<text x="195.7" y="106.4">15</text>
<text x="195.7" y="102.8">15</text>
<text x="217.6" y="104.6">11TXO_EA_DATA5_N</text>
<text x="341.8" y="104.4">RXI_EA_FRAME_N</text>
<text x="354.8" y="104.6">11</text>
<text x="32.4" y="113.9">GPIO0_P</text>
<text x="32.4" y="110.3">GPIO7_N</text>
<text x="58.5" y="113.8">15</text>
<text x="58.5" y="110.1">15</text>
<text x="148.5" y="109.4">HDMI_D12</text>
<text x="182.1" y="113.6">HDMI_VSYNC</text>
<text x="195.7" y="113.8">15</text>
<text x="217.6" y="111.9">11TXO_EA_DATA6_N</text>
<text x="217.6" y="108.3">11 TXO_EA_DATA6_P</text>
<text x="319.1" y="111.8">TXI_EA_RD_WAIT_N</text>
<text x="319.3" y="108.1">TXI_EA_RD_WAIT_P</text>
<text x="332.8" y="108.3">11</text>
<text x="332.8" y="111.9">11</text>
<text x="32.4" y="117.6">GPIO0_N</text>
<text x="58.5" y="117.4">15</text>
<text x="148.5" y="116.7">HDMI_D10</text>
<text x="217.6" y="119.3">11TXO_EA_DATA4_N</text>
<text x="217.6" y="115.6">11 TXO_EA_DATA4_P</text>
<text x="319.3" y="115.8">TXO_EA_DATA7_P</text>
<text x="319.3" y="119.4">TXO_EA_DATA7_N</text>
<text x="332.8" y="115.6">11</text>
<text x="332.8" y="119.3">11</text>
<text x="68" y="120.3">HDMI_D11</text>
<text x="68" y="124">HDMI_D16</text>
<text x="148.5" y="124">HDMI_D15</text>
<text x="148.5" y="120.3">HDMI_D9</text>
<text x="217.6" y="122.9">11 TXO_EA_DATA0_P</text>
<text x="319.8" y="123.1">TXO_EA_DATA1_P</text>
<text x="332.8" y="122.9">11</text>
<text x="32.4" y="128.6">GPIO6_P</text>
<text x="58.5" y="128.4">15</text>
<text x="148.5" y="131.3">HDMI_D13</text>
<text x="195.7" y="128.6">PS_I2C_SDA</text>
<text x="208.5" y="128.4">15</text>
<text x="217.6" y="126.6">11TXO_EA_DATA0_N</text>
<text x="217.6" y="130.2">11 TXO_EA_DATA2_P</text>
<text x="319.3" y="130.4">TXO_EA_DATA3_P</text>
<text x="319.8" y="126.7">TXO_EA_DATA1_N</text>
<text x="332.8" y="126.6">11</text>
<text x="332.8" y="130.2">11</text>
<text x="32.4" y="132.2">GPIO6_N</text>
<text x="32.4" y="135.9">GPIO3_P</text>
<text x="58.5" y="132.1">15</text>
<text x="58.5" y="135.7">15</text>
<text x="181.8" y="135.9">GPIO2_P</text>
<text x="195.7" y="135.7">15</text>
<text x="217.6" y="133.9">11TXO_EA_DATA2_N</text>
<text x="217.6" y="137.5">11</text>
<text x="221.5" y="137.7">TXO_EA_LCLK_P</text>
<text x="319.3" y="134.1">TXO_EA_DATA3_N</text>
<text x="319.3" y="137.4">TXI_EA_WR_WAIT_P</text>
<text x="332.8" y="133.9">11</text>
<text x="332.8" y="137.5">11</text>
<text x="32.4" y="139.6">GPIO3_N</text>
<text x="58.5" y="139.4">15</text>
<text x="181.6" y="139.6">GPIO2_N</text>
<text x="195.7" y="139.4">15</text>
<text x="217.6" y="141.2">11</text>
<text x="221.3" y="141.4">TXO_EA_LCLK_N</text>
<text x="319.1" y="141">TXI_EA_WR_WAIT_N</text>
<text x="332.8" y="141.2">11</text>
</g>
<g font-size="1.6" fill="#000080">
<text x="175.6" y="47.2">R20</text>
<text x="182.9" y="47.2">4.75K</text>
<text x="232.2" y="50.8">R178</text>
<text x="241.4" y="50.8">1K</text>
<text x="71.7" y="98.4">22.1</text>
<text x="79.2" y="98.4">R82</text>
<text x="71.7" y="102.1">22.1</text>
<text x="79.2" y="102.1">R94</text>
<text x="148.1" y="105.7">R44</text>
<text x="148.1" y="102.1">R41</text>
<text x="155.4" y="105.7">22.1</text>
<text x="155.4" y="102.1">22.1</text>
<text x="148.1" y="113">R42</text>
<text x="155.4" y="113">22.1</text>
<text x="175.6" y="125.8">R18</text>
<text x="182.9" y="125.8">4.75K</text>
<text x="55.9" y="144.1">R223</text>
<text x="55.9" y="146.3">1K</text>
<text x="9.7" y="166.6">C126</text>
<text x="17" y="166.6">C127</text>
<text x="24.3" y="166.6">C128</text>
<text x="31.6" y="166.6">C129</text>
<text x="38.9" y="166.6">C130</text>
<text x="48.1" y="166.6">C131</text>
<text x="55.4" y="166.6">C132</text>
<text x="62.7" y="166.6">C133</text>
<text x="77.7" y="166.6">C134</text>
<text x="8" y="169.4">0.47UF</text>
<text x="15.3" y="169.4">0.47UF</text>
<text x="22.7" y="169.4">0.47UF</text>
<text x="30" y="169.4">0.47UF</text>
<text x="37.3" y="169.4">0.47UF</text>
<text x="47.3" y="169.4">4.7UF</text>
<text x="54.7" y="169.4">4.7UF</text>
<text x="62" y="169.4">4.7UF</text>
<text x="77.7" y="169.4">100uF</text>
<text x="170.8" y="171.2">0.47UF</text>
<text x="172.4" y="168.4">C135</text>
<text x="178.1" y="171.2">0.47UF</text>
<text x="179.8" y="168.4">C136</text>
<text x="185.4" y="171.2">0.47UF</text>
<text x="187.1" y="168.4">C137</text>
<text x="192.7" y="171.2">0.47UF</text>
<text x="194.4" y="168.4">C138</text>
<text x="200.1" y="171.2">0.47UF</text>
<text x="201.7" y="168.4">C139</text>
<text x="210.1" y="171.2">4.7UF</text>
<text x="210.9" y="168.4">C140</text>
<text x="217.4" y="171.2">4.7UF</text>
<text x="218.2" y="168.4">C141</text>
<text x="224.7" y="171.2">4.7UF</text>
<text x="225.5" y="168.4">C142</text>
<text x="240.5" y="168.4">C143</text>
<text x="240.5" y="171.2">100uF</text>
</g>
<g font-size="1.6">
<text x="186" y="43">VDD_GPIO</text>
<text x="186" y="121.6">VDD_GPIO</text>
<text x="79.9" y="143.6">VDD_GPIO</text>
<text x="242.7" y="147.2">2P5V</text>
<text x="78.6" y="171.6">6.3V</text>
<text x="241.4" y="173.4">6.3V</text>
<text x="301.8" y="264.8">Title</text>
<text x="301.8" y="270.3">Size</text>
<text x="301.8" y="275.8">Date:</text>
<text x="303.6" y="272.1">C</text>
<text x="309.1" y="270.3">Document Number</text>
<text x="311.3" y="275.8">Thursday, January 02, 2014</text>
<text x="338.3" y="275.8">Sheet</text>
<text x="347.5" y="275.8">9</text>
<text x="353" y="275.8">of</text>
<text x="358.4" y="275.8">17</text>
<text x="362.1" y="270.3">Rev</text>
<text x="363.9" y="272.1">1</text>
</g>
<g font-size="1.3">
<text x="38.4" y="1.4">5</text>
<text x="111.5" y="1.4">4</text>
<text x="184.7" y="1.4">3</text>
<text x="257.9" y="1.4">2</text>
<text x="331" y="1.4">1</text>
<text x=".5" y="37.3">D</text>
<text x="368" y="37.3">D</text>
<text x=".5" y="105.9">C</text>
<text x="368" y="105.9">C</text>
<text x=".5" y="174.5">B</text>
<text x="368" y="174.5">B</text>
<text x=".5" y="243">A</text>
<text x="368" y="243">A</text>
<text x="38.4" y="277.5">5</text>
<text x="111.5" y="277.5">4</text>
<text x="184.7" y="277.5">3</text>
<text x="257.9" y="277.5">2</text>
<text x="331" y="277.5">1</text>
</g>
</svg>
